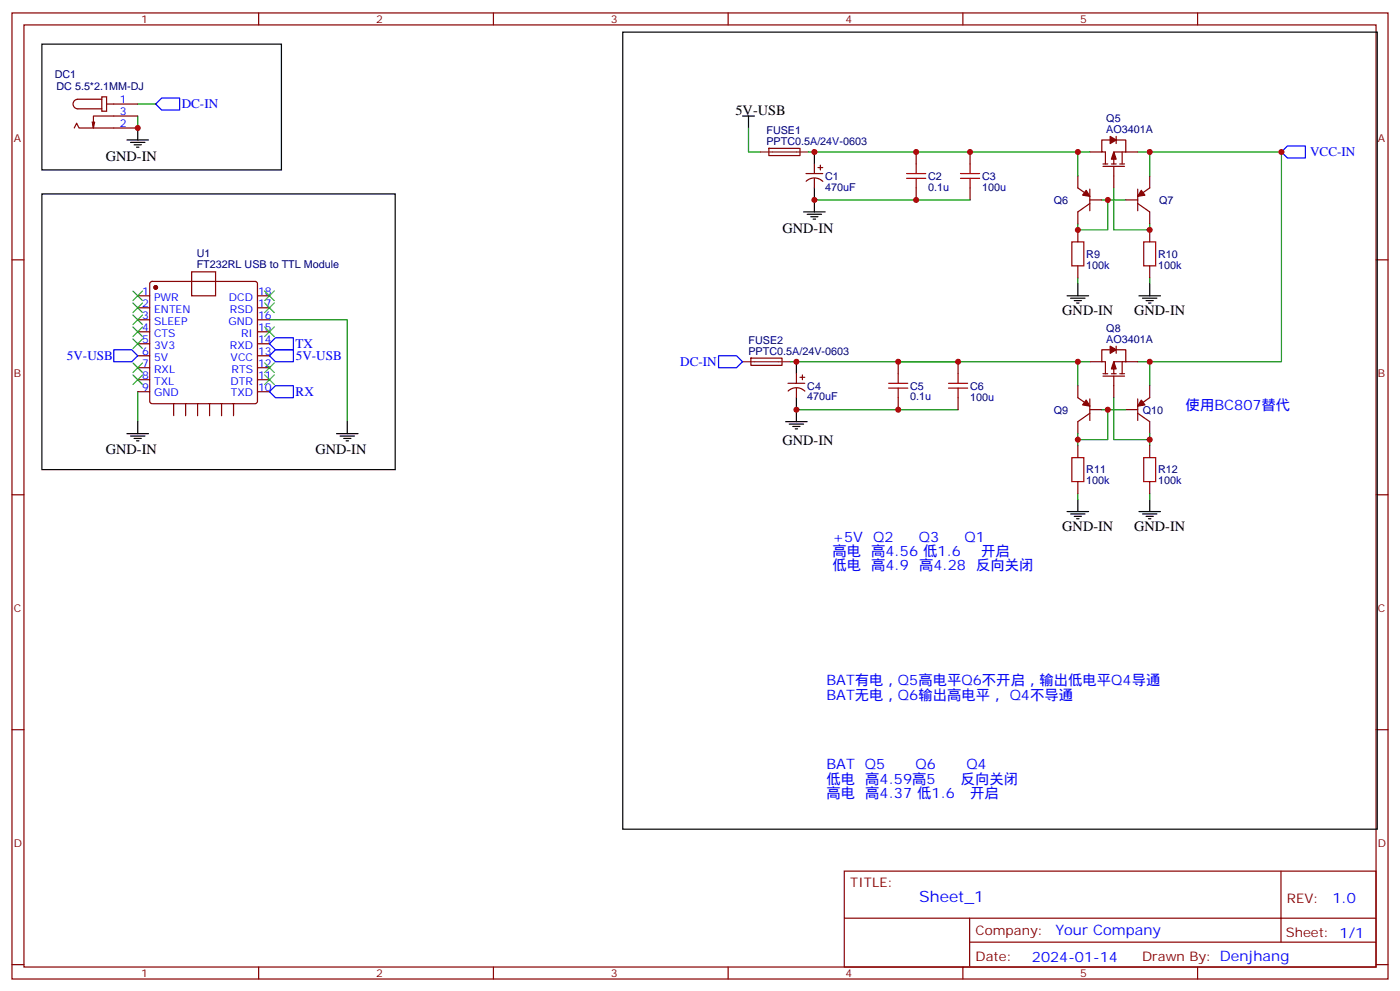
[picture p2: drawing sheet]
<svg xmlns="http://www.w3.org/2000/svg" width="412mm" height="292mm" viewBox="0 0 412 292" stroke-linecap="round" stroke-linejoin="round" font-family="sans-serif">
<g fill="none" stroke="#870000" stroke-width=".35">
<path d="M3.5 3.8h405.4v284.3h-405.4zM7.1 7.3h398.2v277.3h-398.2zM76.2 3.8v3.5M145.3 3.8v3.5M214.5 3.8v3.5M283.6 3.8v3.5M352.8 3.8v3.5M21.9 37.7l.7-1.4 .7 1.4h17.3M27.9 35.9l-.4 1.8M30 28.5h1.4v4.2h-1.4zM30 29.2h-7.1a1.41 1.41 0 0 0-1.4 1.4 1.41 1.41 0 0 0 1.4 1.4h7.1M31.4 30.6h9.2"/>
<path d="M40.6 34.1h-13.1v3.6l-.3-1.8M226.5 43.7h9.1l.1 2.1h-9.2zM237.4 51.1h5M237.5 53.4a3.5 3.5 0 0 1 4.9 0M239.9 48.3v2.8M239.9 52.5v2.8M240.9 49.3h1.5M241.7 48.6v1.4M269.9 44.7v3.6M269.9 55.3v3.5M285.8 44.7v3.6M285.8 55.3v3.5"/>
<path d="M317.5 51.8v3.5l3.5 2.5M321 59.9l-3.5 2.5v3.5M321 55.7v6.3M321 58.8h3.6M321 44.7h3.6M324.9 49h6.4M324.9 48.3h1.4M327 41.2h-2.4v3.5h1v3.6M327.4 48.3h1.4M328.1 49v6.3M328.8 41.2h2.8v3.5M328.8 40.1v2.2"/>
<path d="M329.8 48.3h1.5M330.6 44.7v3.6M331.6 44.7h-3.5v3.6M331.6 58.8h3.5M331.6 44.7h3.5M335.1 59.9l3.6 2.5v3.5M335.1 55.7v6.3M338.7 51.8v3.5l-3.6 2.5M3.5 76.5h3.6M317.5 67.7v3.5M317.5 78.2v3.6M338.7 67.7v3.5"/>
<path d="M338.7 78.2v3.6M405.3 76.5h3.6M40.6 87.1h3.5M40.6 90.6h3.5M40.6 94.1h3.5M40.6 97.6h3.5M44.3 83l.5-.2h30.3l.5 .2 .2 .5v34.6l-.2 .5-.5 .2h-30.3l-.5-.2-.2-.5v-34.6zM56.4 80h7.1v7.1h-7.1zM75.8 87.1h3.6M75.8 90.6h3.6M75.8 94.1h3.6M75.8 97.6h3.6"/>
<path d="M40.6 101.2h3.5M40.6 104.7h3.5M40.6 108.2h3.5M40.6 111.8h3.5M40.6 115.3h3.5M51.2 118.8v3.5M54.7 118.8v3.5M58.2 118.8v3.5M61.7 118.8v3.5M65.3 118.8v3.5M68.8 118.8v3.5M75.8 101.2h3.6"/>
<path d="M75.8 104.7h3.6M75.8 108.2h3.6M75.8 111.8h3.6M75.8 115.3h3.6M221.2 105.4h9.1l.1 2.1h-9.2zM232.1 112.8h5M232.2 115.1a3.5 3.5 0 0 1 4.9 0M234.6 110v2.8M234.6 114.2v2.9M235.7 111.1h1.4M236.4 110.3v1.5M264.6 106.5v3.5"/>
<path d="M264.6 117.1v3.5M282.2 106.5v3.5M282.2 117.1v3.5M317.5 113.5v3.6l3.5 2.4M321 106.5h3.6M321 117.4v6.4M324.9 110.7h6.4M324.9 110h1.4M327 102.9h-2.4v3.6h1v3.5M327.4 110h1.4M328.1 110.7v6.4M328.8 102.9h2.8v3.6"/>
<path d="M328.8 101.9v2.1M329.8 110h1.5M330.6 106.5v3.5M331.6 106.5h-3.5v3.5M331.6 106.5h3.5M335.1 117.4v6.4M338.7 113.5v3.6l-3.6 2.4M317.5 131.2v3.5M321 121.6l-3.5 2.5v3.5M321 120.6h3.6M331.6 120.6h3.5M335.1 121.6l3.6 2.5v3.5"/>
<path d="M338.7 131.2v3.5M3.5 145.6h3.6M317.5 141.7v3.6M338.7 141.7v3.6M405.3 145.6h3.6M3.5 214.8h3.6M405.3 214.8h3.6M248.7 256.4h156.6v28.2h-156.6zM377.3 256.4v20.9M248.7 270.2h156.5M285.6 277.3h119.6M285.6 270.2v14.2"/>
<path d="M3.5 283.9h3.6M76.2 284.6v3.5M145.3 284.6v3.5M214.5 284.6v3.5M283.6 284.6v3.5M352.8 284.6v3.5M405.3 283.9h3.6"/>
</g>
<g fill="none" stroke="#008700" stroke-width=".35">
<path d="M40.6 30.6h5.3M40.6 34.1v3.6M220.5 37.7v7h3.5M238.1 44.7h79.4M239.9 58.8h45.9M321 44.7h-3.5v7.1M324.6 58.8h7M326.3 58.8v8.9h-8.8v-1.8M328.1 55.3v12.4h10.6v-1.8M335.1 44.7h42.4v61.8h-42.4M338.7 44.7v7.1M79.4 94.1h22.9v30"/>
<path d="M317.5 81.8v1.7M338.7 81.8v1.7M40.6 115.3v8.8M232.8 106.5h88.2M264.6 106.5h17.6M317.5 106.5v7M328.1 117.1v12.3h10.6M338.7 106.5v7M234.6 120.6h47.6M317.5 127.6v3.6M324.6 120.6h7M326.3 120.6v8.8h-8.8"/>
<path d="M338.7 127.6v3.6M317.5 145.3v1.7M338.7 145.3v1.7"/>
</g>
<g fill="none" stroke="#000" stroke-width=".35">
<path d="M12.3 13h70.6v37h-70.6zM183.4 9.5h222.3v234.6h-222.3zM40.6 37.7v3.5M218.7 34.1h3.5M220.5 34.1v3.6M12.3 57.1h104.1v81.1h-104.1zM37.4 41.2h6.3M38.5 41.9h4.2M39.5 42.6h2.1M40.2 43.3h.7M239.9 44.7v3.6M239.9 55.3v7.1"/>
<path d="M236.7 62.4h6.4M237.8 63.1h4.2M238.8 63.8h2.1M239.5 64.5h.7M314.3 87.1h6.4M315.4 87.8h4.2M316.4 88.5h2.2M317.1 89.2h.8M317.5 83.5v3.6M335.5 87.1h6.3M336.5 87.8h4.3M337.6 88.5h2.1"/>
<path d="M338.3 89.2h.7M338.7 83.5v3.6M234.6 106.5v3.5M234.6 117.1v7M37.4 127.6h6.3M38.5 128.3h4.2M39.5 129h2.1M40.2 129.8h.7M40.6 124.1v3.5M99.1 127.6h6.4M100.2 128.3h4.2M101.2 129h2.2"/>
<path d="M102 129.8h.7M102.3 124.1v3.5M231.4 124.1h6.4M232.5 124.8h4.2M233.5 125.5h2.2M234.2 126.2h.7M314.3 150.6h6.4M315.4 151.3h4.2M316.4 152h2.2M317.1 152.7h.8M317.5 147v3.6M335.5 150.6h6.3"/>
<path d="M336.5 151.3h4.3M337.6 152h2.1M338.3 152.7h.7M338.7 147v3.6"/>
</g>
<g fill="#870000" stroke="#870000" stroke-width=".35">
<path d="M328.1 106.5l.7 2.1h-1.4z"/>
<path d="M327 101.9l1.8 1-1.8 1.1z"/>
<path d="M320 117.8l1 1.7-2.1-.3z"/>
<path d="M336.2 117.8l1.1 1.4-2.2 .3z"/>
<path d="M336.2 56l1.1 1.4-2.2 .4z"/>
<path d="M320 56l1 1.8-2.1-.4z"/>
<path d="M328.1 44.7l.7 2.1h-1.4z"/>
<path d="M327 40.1l1.8 1.1-1.8 1.1z"/>
<circle cx="45.9" cy="84.6" r=".53"/>
</g>
<g fill="none" stroke="#a10000" stroke-width=".35">
<path d="M267.1 52.5h5.6M267.1 51.1h5.6M269.9 48.3v2.8M269.9 52.5v2.8M282.9 52.5h5.7M282.9 51.1h5.7M285.8 48.3v2.8M285.8 52.5v2.8M315.7 71.2h3.6v7h-3.6zM336.9 71.2h3.5v7h-3.5zM261.8 114.2h5.6M261.8 112.8h5.6"/>
<path d="M264.6 110v2.8M264.6 114.2v2.9M279.4 114.2h5.6M279.4 112.8h5.6M282.2 110v2.8M282.2 114.2v2.9M315.7 134.7h3.6v7h-3.6zM336.9 134.7h3.5v7h-3.5z"/>
</g>
<path d="M224 44.7h14.1M218.7 106.5h14.1" fill="none" stroke="#8c2424" stroke-width=".35"/>
<path d="M45.9 30.6l1.7-1.7h5.3v3.5h-5.3zM379.2 43h5.3v3.5h-5.3l-1.7-1.8zM33.5 102.9h5.3l1.8 1.8-1.8 1.8h-5.3zM79.4 101.2l1.7-1.8h5.3v3.5h-5.3zM79.4 115.3l1.7-1.8h5.3v3.6h-5.3zM79.4 104.7l1.7-1.8h5.3v3.6h-5.3zM211.7 104.7h5.3l1.7 1.8-1.7 1.7h-5.3z" fill="none" stroke="#00f" stroke-width=".35"/>
<g fill="none" stroke="#3c3" stroke-width=".35">
<path d="M39.2 99.8l2.8 2.8M39.2 96.2l2.8 2.9M39.2 92.7l2.8 2.8M39.2 89.2l2.8 2.8M39.2 85.7l2.8 2.8M42 99.8l-2.8 2.8M42 96.2l-2.8 2.9M42 92.7l-2.8 2.8M42 89.2l-2.8 2.8M42 85.7l-2.8 2.8M78 96.2l2.8 2.9M78 89.2l2.8 2.8"/>
<path d="M78 85.7l2.8 2.8M80.8 96.2l-2.8 2.9M80.8 89.2l-2.8 2.8M80.8 85.7l-2.8 2.8M39.2 110.3l2.8 2.9M39.2 106.8l2.8 2.8M42 110.3l-2.8 2.9M42 106.8l-2.8 2.8M78 110.3l2.8 2.9M78 106.8l2.8 2.8M80.8 110.3l-2.8 2.9M80.8 106.8l-2.8 2.8"/>
</g>
<g fill="#c00">
<circle cx="326.3" cy="58.8" r=".88"/>
<circle cx="326.3" cy="120.6" r=".88"/>
<circle cx="317.5" cy="129.4" r=".88"/>
<circle cx="338.7" cy="129.4" r=".88"/>
<circle cx="338.7" cy="106.5" r=".88"/>
<circle cx="239.9" cy="58.8" r=".88"/>
<circle cx="269.9" cy="58.8" r=".88"/>
<circle cx="317.5" cy="44.7" r=".88"/>
<circle cx="269.9" cy="44.7" r=".88"/>
<circle cx="285.8" cy="44.7" r=".88"/>
<circle cx="239.9" cy="44.7" r=".88"/>
<circle cx="264.6" cy="120.6" r=".88"/>
<circle cx="234.6" cy="106.5" r=".88"/>
<circle cx="282.2" cy="106.5" r=".88"/>
<circle cx="264.6" cy="106.5" r=".88"/>
<circle cx="234.6" cy="120.6" r=".88"/>
<circle cx="317.5" cy="106.5" r=".88"/>
<circle cx="338.7" cy="44.7" r=".88"/>
<circle cx="377.5" cy="44.7" r=".88"/>
<circle cx="40.6" cy="37.7" r=".88"/>
<circle cx="317.5" cy="67.7" r=".88"/>
<circle cx="338.7" cy="67.7" r=".88"/>
</g>
<text font-size="4.6" fill="#00f" x="270.8" y="265.4">Sheet_1</text>
<g font-size="4.2">
<text x="216.6" y="33.8">5V-USB</text>
<text x="31.2" y="47.3">GND-IN</text>
<text x="230.5" y="68.5">GND-IN</text>
<text x="312.9" y="92.7">GND-IN</text>
<text x="334.1" y="92.7">GND-IN</text>
<text x="230.5" y="130.8">GND-IN</text>
<text x="31.2" y="133.7">GND-IN</text>
<text x="92.9" y="133.7">GND-IN</text>
<text x="312.9" y="156.2">GND-IN</text>
<text x="334.1" y="156.2">GND-IN</text>
</g>
<g font-size="4.2" fill="#00f">
<text x="349.2" y="120.6">使用BC807替代</text>
<text x="245.2" y="159.4">+5V</text>
<text x="257.2" y="159.4">Q2</text>
<text x="270.6" y="159.4">Q3</text>
<text x="284.1" y="159.4">Q1</text>
<text x="245.2" y="163.6">高电</text>
<text x="245.2" y="167.9">低电</text>
<text x="256.6" y="163.6">高4.56 低1.6</text>
<text x="256.6" y="167.9">高4.9 高4.28 反向关闭</text>
<text x="289" y="163.6">开启</text>
<text x="243.4" y="201.7">BAT有电，Q5高电平Q6不开启，输出低电平Q4导通</text>
<text x="243.4" y="206">BAT无电，Q6输出高电平， Q4不导通</text>
<text x="243.4" y="226.4">BAT</text>
<text x="254.8" y="226.4">Q5</text>
<text x="269.7" y="226.4">Q6</text>
<text x="284.7" y="226.4">Q4</text>
<text x="243.4" y="230.6">低电</text>
<text x="254.9" y="230.6">高4.59高5</text>
<text x="283" y="230.6">反向关闭</text>
<text x="243.4" y="234.9">高电</text>
<text x="254.9" y="234.9">高4.37 低1.6</text>
<text x="285.8" y="234.9">开启</text>
<text x="392.5" y="265.7">1.0</text>
<text x="310.9" y="275.2">Your Company</text>
<text x="304" y="283">2024-01-14</text>
</g>
<g font-size="3.9" fill="#00f">
<text x="53.5" y="31.8">DC-IN</text>
<text x="385.9" y="45.9">VCC-IN</text>
<text x="19.7" y="106">5V-USB</text>
<text x="87.1" y="102.4">TX</text>
<text x="87.1" y="106">5V-USB</text>
<text x="200.4" y="107.7">DC-IN</text>
<text x="87.1" y="116.5">RX</text>
</g>
<g font-size="3.9" fill="#800">
<text x="250.5" y="261">TITLE:</text>
<text x="379.1" y="265.7">REV:</text>
<text x="287.4" y="275.2">Company:</text>
<text x="378.7" y="275.8">Sheet: 1/1</text>
<text x="287.4" y="282.9">Date:</text>
<text x="336.4" y="282.9">Drawn By: Denjhang</text>
</g>
<g font-size="3.2" fill="#800">
<text x="41.6" y="6.8">1</text>
<text x="110.8" y="6.8">2</text>
<text x="179.9" y="6.8">3</text>
<text x="249.1" y="6.8">4</text>
<text x="318.2" y="6.8">5</text>
<text x="4.1" y="41.9">A</text>
<text x="405.9" y="41.9">A</text>
<text x="4.1" y="111.1">B</text>
<text x="405.9" y="111.1">B</text>
<text x="4.1" y="180.2">C</text>
<text x="405.9" y="180.2">C</text>
<text x="4.1" y="249.3">D</text>
<text x="405.9" y="249.3">D</text>
<text x="41.6" y="287.6">1</text>
<text x="110.8" y="287.6">2</text>
<text x="179.9" y="287.6">3</text>
<text x="249.1" y="287.6">4</text>
<text x="318.2" y="287.6">5</text>
</g>
<g font-size="3.2" fill="#000080">
<text x="16.1" y="22.9">DC1</text>
<text x="16.6" y="26.5">DC 5.5*2.1MM-DJ</text>
<text x="325.9" y="35.9">Q5</text>
<text x="225.8" y="39.4">FUSE1</text>
<text x="325.9" y="39.1">AO3401A</text>
<text x="225.8" y="42.6">PPTC0.5A/24V-0603</text>
<text x="243.1" y="52.9">C1</text>
<text x="273.4" y="52.9">C2</text>
<text x="289.3" y="52.9">C3</text>
<text x="243.1" y="56.1">470uF</text>
<text x="273.4" y="56.1">0.1u</text>
<text x="289.3" y="56.1">100u</text>
<text x="310.4" y="60.1">Q6</text>
<text x="341.5" y="60.1">Q7</text>
<text x="57.9" y="75.8">U1</text>
<text x="320" y="75.8">R9</text>
<text x="341.1" y="75.8">R10</text>
<text x="57.9" y="79">FT232RL USB to TTL Module</text>
<text x="320" y="79">100k</text>
<text x="341.1" y="79">100k</text>
<text x="220.5" y="101.2">FUSE2</text>
<text x="325.9" y="100.8">AO3401A</text>
<text x="325.9" y="97.6">Q8</text>
<text x="220.5" y="104.4">PPTC0.5A/24V-0603</text>
<text x="237.8" y="117.8">470uF</text>
<text x="237.8" y="114.7">C4</text>
<text x="268.1" y="117.8">0.1u</text>
<text x="268.1" y="114.7">C5</text>
<text x="285.8" y="117.9">100u</text>
<text x="285.8" y="114.7">C6</text>
<text x="310.4" y="121.8">Q9</text>
<text x="336.6" y="121.8">Q10</text>
<text x="320" y="142.5">100k</text>
<text x="320" y="139.3">R11</text>
<text x="341.1" y="142.5">100k</text>
<text x="341.1" y="139.3">R12</text>
</g>
<g font-size="3.2" fill="#00f">
<text x="35.3" y="30.3">1</text>
<text x="35.3" y="33.8">3</text>
<text x="35.3" y="37.3">2</text>
<text x="41.9" y="86.7">1</text>
<text x="45.4" y="88.5">PWR</text>
<text x="67.4" y="88.5">DCD</text>
<text x="76" y="86.7">18</text>
<text x="41.9" y="93.8">3</text>
<text x="41.9" y="90.2">2</text>
<text x="45.4" y="95.5">SLEEP</text>
<text x="45.4" y="92">ENTEN</text>
<text x="67.3" y="95.5">GND</text>
<text x="67.7" y="92">RSD</text>
<text x="76" y="90.2">17</text>
<text x="76" y="93.8">16</text>
<text x="41.9" y="100.8">5</text>
<text x="41.9" y="97.3">4</text>
<text x="45.4" y="99.1">CTS</text>
<text x="71" y="99.1">RI</text>
<text x="76" y="97.3">15</text>
<text x="76" y="100.8">14</text>
<text x="41.9" y="107.9">7</text>
<text x="41.9" y="104.4">6</text>
<text x="45.4" y="106.1">5V</text>
<text x="45.4" y="102.6">3V3</text>
<text x="67.7" y="102.6">RXD</text>
<text x="67.9" y="106.1">VCC</text>
<text x="76" y="104.4">13</text>
<text x="76" y="107.9">12</text>
<text x="41.9" y="111.4">8</text>
<text x="45.4" y="113.2">TXL</text>
<text x="45.4" y="109.6">RXL</text>
<text x="67.9" y="113.2">DTR</text>
<text x="68.2" y="109.6">RTS</text>
<text x="76" y="111.4">11</text>
<text x="41.9" y="114.9">9</text>
<text x="45.4" y="116.7">GND</text>
<text x="68" y="116.7">TXD</text>
<text x="76" y="114.9">10</text>
</g>
</svg>
